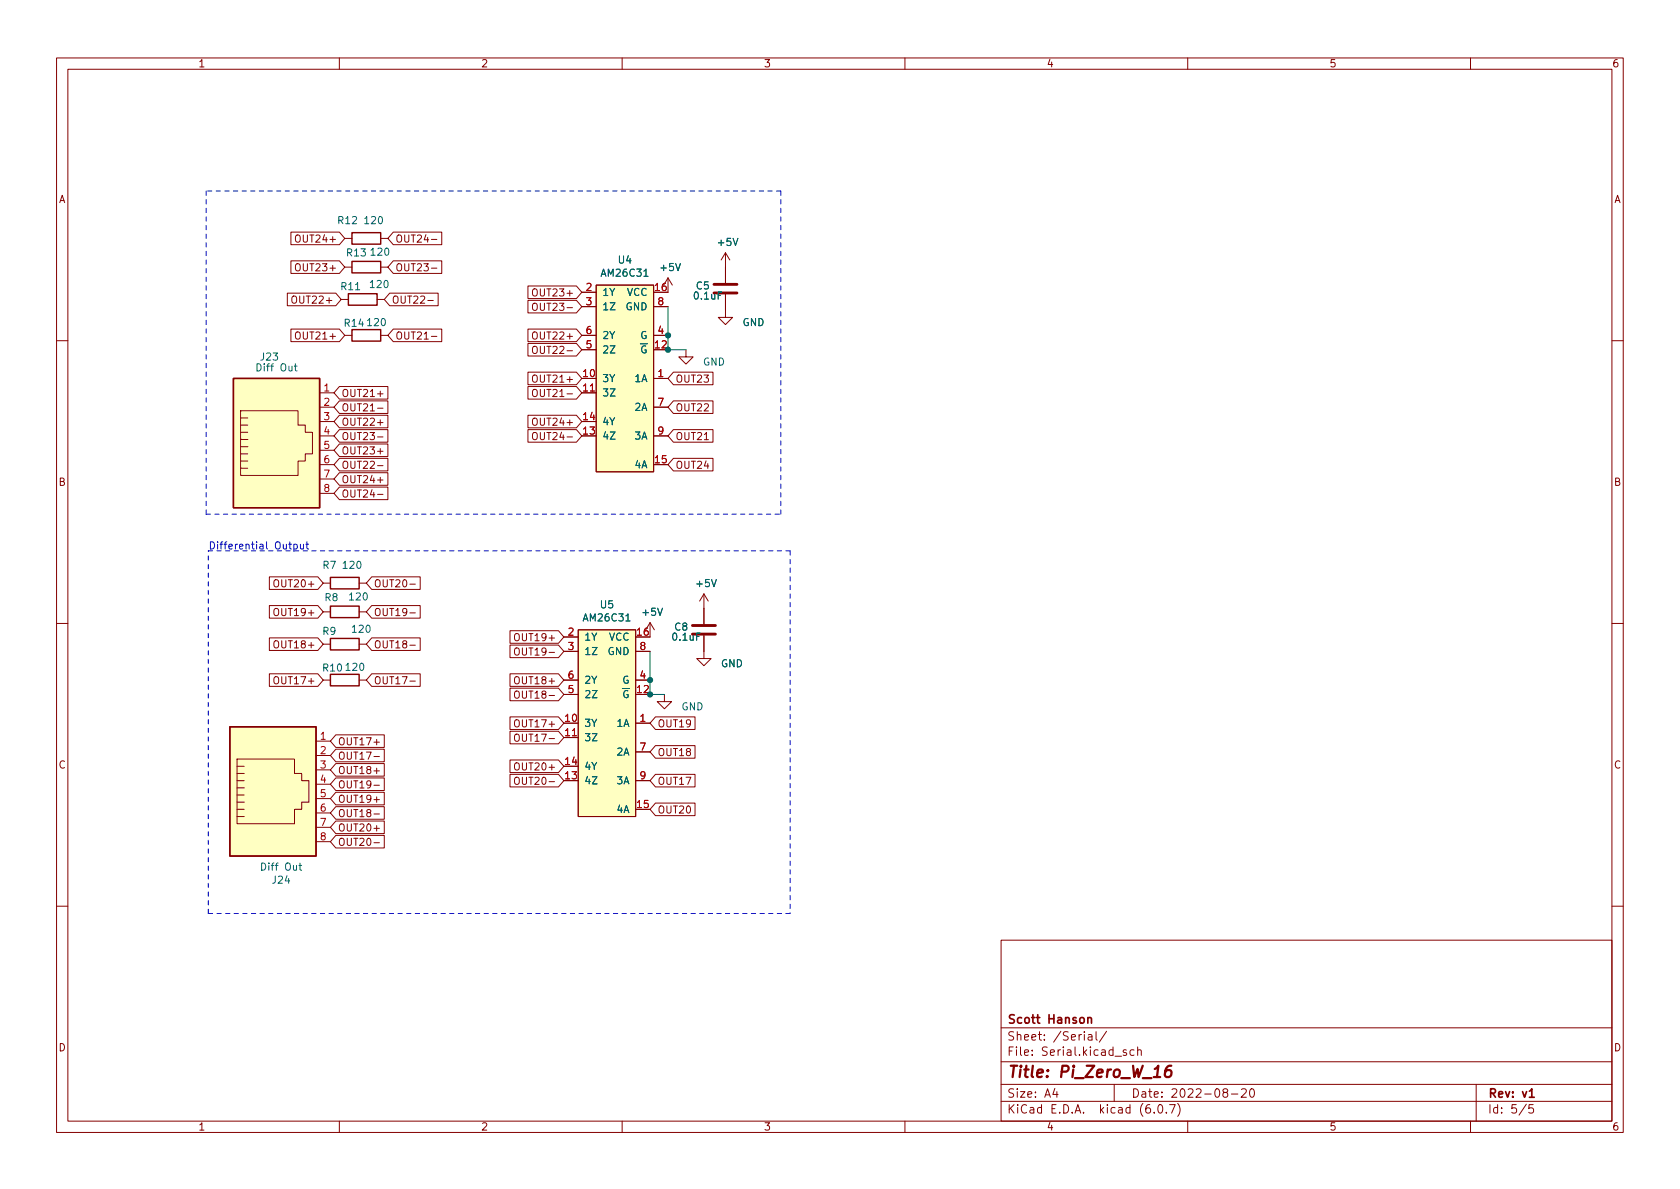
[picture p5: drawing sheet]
<svg xmlns="http://www.w3.org/2000/svg" width="297mm" height="210mm" viewBox="0 0 297 210" stroke-linecap="round" stroke-linejoin="round" font-family="sans-serif">
<g fill="none" stroke="#840000" stroke-width=".18">
<path d="M10 10.2h277v190.1h-277zM12 12.2h273v186.1h-273zM60 10.2v2M110 10.2v2M160 10.2v2M210 10.2v2M260 10.2v2M50.8 51.8h8.6l.9 1.2-.9 1.1h-8.6zM51.4 46.1h8.6l1 1.1-1 1.1h-8.6zM51.4 58.2h8.6l1 1.1-1 1.1h-8.6zM51.4 41h8.6l1 1.2-1 1.1h-8.6zM51.7 52.5l.2-.2a.43 .43 0 0 1 .5 .5v.4a.42 .42 0 0 1-.4 .4 .42 .42 0 0 1-.4-.4z"/>
<path d="M52.3 46.8l.2-.2a.43 .43 0 0 1 .6 .5v.4a.42 .42 0 0 1-.4 .4 .42 .42 0 0 1-.5-.4zM52.3 58.9l.2-.2a.43 .43 0 0 1 .6 .4v.4a.42 .42 0 0 1-.4 .5 .42 .42 0 0 1-.5-.5zM52.3 41.7l.2-.1a.43 .43 0 0 1 .6 .4v.4a.42 .42 0 0 1-.4 .4 .42 .42 0 0 1-.5-.4zM60.3 53h1.3M61 59.3h1.2M61 42.2h1.2M61 47.2h1.2M66.7 53h1.2M67.3 59.3h1.3M67.3 42.2h1.3M67.3 47.2h1.3M68.9 51.8h8.6v2.3h-8.6l-1-1.1z"/>
<path d="M69.5 58.2h8.6v2.2h-8.6l-.9-1.1zM69.5 41h8.6v2.3h-8.6l-.9-1.1zM69.5 46.1h8.6v2.2h-8.6l-.9-1.1zM75.6 53.1h1M76.3 59.5h.9M76.3 42.3h.9M76.3 47.4h.9M93.3 58.2h8.6l1 1.1-1 1.1h-8.6zM93.3 53.1h8.6l1 1.1-1 1.1h-8.6zM93.3 50.6h8.6l1 1.1-1 1.1h-8.6zM94.2 58.9l.2-.2a.43 .43 0 0 1 .6 .4v.4a.42 .42 0 0 1-.4 .5 .42 .42 0 0 1-.5-.5zM94.2 53.8l.2-.2a.43 .43 0 0 1 .6 .4v.5a.42 .42 0 0 1-.4 .4 .42 .42 0 0 1-.5-.4z"/>
<path d="M94.2 51.3l.2-.2a.43 .43 0 0 1 .6 .4v.4a.42 .42 0 0 1-.4 .5 .42 .42 0 0 1-.5-.5zM102.9 51.7h2.5M102.9 54.2h2.5M102.9 59.3h2.5M105.4 50.4h10.2v33h-10.2zM115.6 54.2h2.5M115.6 59.3h2.5M118.1 49.1l-.8 1.3M118.1 49.1v2.6M118.1 49.1l.8 1.3M128.3 52.1v4h1.2l-1.2 1.3-1.3-1.3h1.3M128.3 44.7v5.3"/>
<path d="M128.3 44.7l-.8 1.3M128.3 44.7l.7 1.3M10 60.2h2M42.5 73.9h1.3M42.5 75.2h1.3M42.5 76.4h1.3M42.5 77.7h1.3M42.5 79h1.3M42.5 72.6h10.2v2.6h1.3v1.2h1.2v3.9h-1.2v1.2h-1.3v2.6h-10.2zM56.5 69.5h2.6M56.5 72h2.6M56.5 77.1h2.6"/>
<path d="M56.5 74.5h2.6M56.5 79.6h2.6M60 70.9h8.6v2.2h-8.6l-.9-1.1zM60 73.4h8.6v2.3h-8.6l-.9-1.2zM60 68.4h8.6v2.2h-8.6l-.9-1.1zM60 78.5h8.6v2.2h-8.6l-.9-1.1zM60 76h8.6v2.2h-8.6l-.9-1.1zM66.8 72.2h.9M66.8 74.7h.9M66.8 69.6h.9M66.8 79.8h.9M66.8 77.3h.9"/>
<path d="M93.3 60.7h8.6l1 1.1-1 1.2h-8.6zM93.3 65.8h8.6l1 1.1-1 1.1h-8.6zM93.3 76h8.6l1 1.1-1 1.1h-8.6zM93.3 68.4h8.6l1 1.1-1 1.1h-8.6zM93.3 73.4h8.6l1 1.1-1 1.2h-8.6zM94.2 61.4l.2-.2a.43 .43 0 0 1 .6 .5v.4a.42 .42 0 0 1-.4 .4 .42 .42 0 0 1-.5-.4zM94.2 66.5l.2-.2a.43 .43 0 0 1 .6 .4v.5a.42 .42 0 0 1-.4 .4 .42 .42 0 0 1-.5-.4zM94.2 76.7l.2-.2a.43 .43 0 0 1 .6 .4v.4a.42 .42 0 0 1-.4 .5 .42 .42 0 0 1-.5-.5zM94.2 69l.2-.1a.43 .43 0 0 1 .6 .4v.4a.42 .42 0 0 1-.4 .4 .42 .42 0 0 1-.5-.4zM94.2 74.1l.2-.2a.43 .43 0 0 1 .6 .5v.4a.42 .42 0 0 1-.4 .4 .42 .42 0 0 1-.5-.4zM102.9 69.5h2.5M102.9 61.8h2.5"/>
<path d="M115.6 66.9h2.5M115.6 72h2.5M115.6 77.1h2.5M119.1 76h7v2.2h-7l-1-1.1zM119.1 70.9h7v2.2h-7l-1-1.1zM119.1 65.8h7v2.2h-7l-1-1.1zM121.3 61.8v1.3h1.3l-1.3 1.3-1.3-1.3h1.3M285 60.2h2M42.5 80.3h1.3M42.5 81.5h1.3M42.5 82.8h1.3M56.5 82.2h2.6"/>
<path d="M56.5 84.7h2.6M56.5 87.2h2.6M60 86.1h8.6v2.3h-8.6l-.9-1.2zM60 81.1h8.6v2.2h-8.6l-.9-1.1zM60 83.6h8.6v2.2h-8.6l-.9-1.1zM66.8 87.4h.9M66.8 82.3h.9M66.8 84.9h.9M119.1 81.1h7v2.2h-7l-1-1.1zM10 110.2h2M47.6 112.8h8.6l.9 1.1-.9 1.1h-8.6zM47.6 102h8.6l.9 1.1-.9 1.1h-8.6z"/>
<path d="M47.6 107.1h8.6l.9 1.1-.9 1.1h-8.6zM47.6 119.2h8.6l.9 1.1-.9 1.1h-8.6zM48.5 113.5l.2-.2a.43 .43 0 0 1 .6 .4v.5a.42 .42 0 0 1-.5 .4 .42 .42 0 0 1-.4-.4zM48.5 102.7l.2-.2a.43 .43 0 0 1 .6 .4v.5a.42 .42 0 0 1-.5 .4 .42 .42 0 0 1-.4-.4zM48.5 107.8l.2-.2a.43 .43 0 0 1 .6 .4v.4a.42 .42 0 0 1-.5 .5 .42 .42 0 0 1-.4-.5zM48.5 119.8l.2-.1a.43 .43 0 0 1 .6 .4v.4a.42 .42 0 0 1-.5 .4 .42 .42 0 0 1-.4-.4zM57.1 113.9h1.3M57.1 108.2h1.3M57.1 103.1h1.3M63.5 113.9h1.3M63.5 108.2h1.3M63.5 103.1h1.3"/>
<path d="M65.7 119.2h8.6v2.2h-8.6l-.9-1.1zM65.7 112.8h8.6v2.2h-8.6l-.9-1.1zM65.7 102h8.6v2.2h-8.6l-.9-1.1zM65.7 107.1h8.6v2.2h-8.6l-.9-1.1zM72.5 114.1h.9M72.5 103.3h.9M72.5 108.4h.9M90.2 114.1h8.5l1 1.1-1 1.1h-8.5zM90.2 111.5h8.5l1 1.1-1 1.2h-8.5zM90.2 119.2h8.5l1 1.1-1 1.1h-8.5zM91 114.8l.3-.2a.43 .43 0 0 1 .5 .4v.4a.42 .42 0 0 1-.4 .5 .42 .42 0 0 1-.4-.5zM91 112.2l.3-.2a.43 .43 0 0 1 .5 .5v.4a.42 .42 0 0 1-.4 .4 .42 .42 0 0 1-.4-.4z"/>
<path d="M91 119.8l.3-.1a.43 .43 0 0 1 .5 .4v.4a.42 .42 0 0 1-.4 .4 .42 .42 0 0 1-.4-.4zM99.7 112.6h2.5M99.7 115.2h2.5M102.2 111.4h10.2v33h-10.2zM112.4 115.2h2.5M114.9 110.1l-.7 1.3M114.9 110.1v2.5M114.9 110.1l.8 1.3M124.5 112.4v4.1h1.2l-1.2 1.2-1.3-1.2h1.3M124.5 105v5.4M124.5 105l-.8 1.3M124.5 105l.7 1.3"/>
<path d="M285 110.2h2M41.9 135.5h1.3M41.9 136.8h1.3M41.9 138h1.3M41.9 139.3h1.3M41.9 134.2h10.2v2.6h1.2v1.2h1.3v3.9h-1.3v1.2h-1.2v2.6h-10.2zM55.9 131.1h2.5M55.9 133.6h2.5M55.9 136.1h2.5M55.9 138.7h2.5M57.1 120.3h1.3M59.4 129.9h8.5v2.3h-8.5l-1-1.1z"/>
<path d="M59.4 137.6h8.5v2.2h-8.5l-1-1.1zM59.4 135h8.5v2.2h-8.5l-1-1.1zM59.4 132.5h8.5v2.2h-8.5l-1-1.1zM63.5 120.3h1.3M66.1 131.2h1M66.1 138.9h1M66.1 136.3h1M66.1 133.8h1M72.5 120.4h.9M90.2 134.4h8.5l1 1.1-1 1.1h-8.5zM90.2 136.9h8.5l1 1.1-1 1.2h-8.5zM90.2 129.3h8.5l1 1.1-1 1.1h-8.5z"/>
<path d="M90.2 126.8h8.5l1 1.1-1 1.1h-8.5zM90.2 121.7h8.5l1 1.1-1 1.1h-8.5zM91 135.1l.3-.2a.43 .43 0 0 1 .5 .4v.4a.42 .42 0 0 1-.4 .5 .42 .42 0 0 1-.4-.5zM91 137.6l.3-.2a.43 .43 0 0 1 .5 .5v.4a.42 .42 0 0 1-.4 .4 .42 .42 0 0 1-.4-.4zM91 130l.3-.2a.43 .43 0 0 1 .5 .4v.5a.42 .42 0 0 1-.4 .4 .42 .42 0 0 1-.4-.4zM91 127.5l.3-.2a.43 .43 0 0 1 .5 .4v.4a.42 .42 0 0 1-.4 .5 .42 .42 0 0 1-.4-.5zM91 122.4l.3-.2a.43 .43 0 0 1 .5 .4v.4a.42 .42 0 0 1-.4 .5 .42 .42 0 0 1-.4-.5zM99.7 130.4h2.5M99.7 120.3h2.5M99.7 122.8h2.5M112.4 127.9h2.5M112.4 120.3h2.5"/>
<path d="M112.4 133h2.5M112.4 138h2.5M115.9 136.9h7v2.3h-7l-1-1.2zM115.9 131.9h7v2.2h-7l-1-1.1zM115.9 126.8h7v2.2h-7l-1-1.1zM117.5 122.8v1.3h1.2l-1.2 1.2-1.3-1.2h1.3M41.9 140.6h1.3M41.9 141.9h1.3M41.9 143.1h1.3M41.9 144.4h1.3M55.9 141.2h2.5M55.9 143.8h2.5"/>
<path d="M55.9 146.3h2.5M55.9 148.8h2.5M59.4 142.6h8.5v2.3h-8.5l-1-1.1zM59.4 140.1h8.5v2.2h-8.5l-1-1.1zM59.4 147.7h8.5v2.2h-8.5l-1-1.1zM59.4 145.2h8.5v2.2h-8.5l-1-1.1zM66.1 143.9h1M66.1 141.4h1M66.1 149h1M66.1 146.5h1M115.9 142h7v2.2h-7l-1-1.1zM10 160.2h2"/>
<path d="M177 166.3h108v32h-108zM285 160.2h2M60 198.3v2M110 198.3v2M160 198.3v2M177 194.8h108M177 191.8h108M177 187.8h108M177 181.8h108M186.5 192.5l-.4 1h1M186.9 193v1M192.4 183h.6l.1 .9"/>
<path d="M193.1 183.3l-.5 .1a.29 .29 0 0 0-.2 .2 .29 .29 0 0 0 .2 .3h.5M193.8 182.4v1.3l.2 .2M195.6 182.4l-1.2 1.9M197 191.8v3M199.1 185.7l-.3-.1-.2 .2v.3l.5 .1v.4h-.5M200.5 185.7l-.4-.1-.3 .3v.4l.1 .3h.6M201.1 185.8l.3-.2 .3 .1 .1 .9M201.1 185.1v1.5M204.1 196.7v.1M204.9 195.4l.2-.1a.81 .81 0 0 1 .6 .7 .81 .81 0 0 1-.3 .8h-.2a.81 .81 0 0 1-.6-.6 .81 .81 0 0 1 .3-.8zM206.2 196.7v.1M206.8 195.3h1l-.7 1.5"/>
<path d="M208.2 195.1a1.72 1.72 0 0 1 0 2.3M210 198.3v2M216.5 193.2l-.3-.3 .1-.2 .2-.2 .4 .1 .2 .2-.1 .2-.6 .2-.2 .3 .1 .4 .2 .1h.4l.2-.3-.1-.4-.2-.1M217.7 193.5h1.2M219.5 192.7l.6-.2 .2 .2 .1 .3-1 1h1M221.1 192.7l.2-.2a.81 .81 0 0 1 .6 .7 .81 .81 0 0 1-.3 .8h-.2a.81 .81 0 0 1-.3-1.3zM260 198.3v2M261 191.8v6.5M269.9 195.3l-1.3 1.9M271.1 195.3h-.7l-.1 .7 .2-.1 .5 .1 .2 .2-.1 .5-.2 .1-.6-.1"/>
</g>
<path d="M192.3 179.9v1M192.3 180.1l.3-.2 .3 .1 .1 .9M270.4 193l.4-.5v1.5M270.4 194h.9" fill="none" stroke="#840000" stroke-width=".3"/>
<path d="M207.1 188.5a.91 .91 0 0 0-1.1 .8l-.1 .8 .2 .3a.66 .66 0 0 0 1-.3v-.5l-.1-.3a.66 .66 0 0 0-1 .3" fill="none" stroke="#840000" stroke-width=".4"/>
<g fill="#ffffc2" stroke="#ffffc2" stroke-width=".18">
<path d="M105.4 50.4h10.2v33h-10.2z"/>
<path d="M102.2 111.4h10.2v33h-10.2z"/>
<path d="M41.3 66.9h15.2v22.9h-15.2z"/>
<path d="M40.6 128.5h15.3v22.9h-15.3z"/>
</g>
<path d="M126.2 51.8h4.1M126.2 50.3h4.1M122.4 112.1h4.1M122.4 110.6h4.1" fill="none" stroke="#840000" stroke-width=".51"/>
<path d="M61.6 51.9h5.1v2.1h-5.1zM62.2 58.3h5.1v2h-5.1zM62.2 41.1h5.1v2.1h-5.1zM62.2 46.2h5.1v2.1h-5.1zM41.3 66.9h15.2v22.9h-15.2zM58.4 112.9h5.1v2h-5.1zM58.4 107.2h5.1v2h-5.1zM58.4 102.1h5.1v2h-5.1zM58.4 119.2h5.1v2.1h-5.1zM40.6 128.5h15.3v22.9h-15.3z" fill="none" stroke="#840000" stroke-width=".25"/>
<path d="M52 64.7h.5M52.2 64.3v1.1l.3 .2M52.9 153h.4M53 152.6v1.1l.3 .2" fill="none" stroke="#006464" stroke-width=".18"/>
<path d="M52 96.3l.3-.1 .3 .3-.2 .5h-.4M52 96.2v1.3M53.1 96.2l.1 .8 .3 .1 .2-.1M53.7 96.2v.9M54.1 96.2h.5M54.3 95.8v1.1l.3 .2" fill="none" stroke="#0000c2" stroke-width=".18"/>
<path d="M36.4 33.8v57.1M138 33.8h-101.6M36.4 90.9h101.6M36.8 97.4h102.9M138 90.9v-57.1M139.7 97.4v64.1M36.8 161.5v-64.1M139.7 161.5h-102.9" fill="none" stroke="#0000c2" stroke-width=".18" stroke-dasharray=".8 .8"/>
<path d="M118.1 54.2v7.6h3.2M114.9 115.2v7.6h2.6" fill="none" stroke="#009600" stroke-width=".18"/>
<g fill="#009600" stroke="#009600" stroke-width=".18">
<circle cx="114.9" cy="120.3" r=".46"/>
<circle cx="114.9" cy="122.8" r=".46"/>
<circle cx="118.1" cy="61.8" r=".46"/>
<circle cx="118.1" cy="59.3" r=".46"/>
</g>
<text font-size="2.8" fill="#840000" x="178" y="190.6">Title: Pi_Zero_W_16</text>
<g font-size="2.1" fill="#840000">
<text x="178" y="184">Sheet: /Serial/</text>
<text x="178" y="181">Scott Hanson</text>
<text x="178" y="186.7">File: Serial.kicad_sch</text>
<text x="178" y="196.9">KiCad E.D.A. kicad (6.0.7)</text>
<text x="178" y="194.1">Size: A4</text>
<text x="200" y="194.1">Date: 2022-08-20</text>
<text x="263" y="194.1">Rev: v1</text>
<text x="263" y="196.9">Id: 5/5</text>
</g>
<g font-size="1.8" fill="#840000">
<text x="35" y="11.9">1</text>
<text x="85" y="11.9">2</text>
<text x="135" y="11.9">3</text>
<text x="185" y="11.9">4</text>
<text x="235" y="11.9">5</text>
<text x="285" y="11.9">6</text>
<text x="10.3" y="35.9">A</text>
<text x="285.3" y="35.9">A</text>
<text x="53" y="48">OUT23+</text>
<text x="53" y="42.9">OUT24+</text>
<text x="69.8" y="42.9">OUT24-</text>
<text x="69.8" y="48">OUT23-</text>
<text x="52.3" y="53.7">OUT22+</text>
<text x="69.2" y="53.7">OUT22-</text>
<text x="94.9" y="52.4">OUT23+</text>
<text x="95.3" y="54.9">OUT23-</text>
<text x="53" y="60">OUT21+</text>
<text x="69.8" y="60">OUT21-</text>
<text x="94.9" y="60">OUT22+</text>
<text x="95.3" y="62.6">OUT22-</text>
<text x="60.3" y="70.2">OUT21+</text>
<text x="94.9" y="67.6">OUT21+</text>
<text x="95.3" y="70.2">OUT21-</text>
<text x="119.4" y="67.6">OUT23</text>
<text x="60.3" y="72.7">OUT21-</text>
<text x="60.3" y="75.3">OUT22+</text>
<text x="60.3" y="77.8">OUT23-</text>
<text x="94.9" y="75.3">OUT24+</text>
<text x="95.3" y="77.8">OUT24-</text>
<text x="119.4" y="77.8">OUT21</text>
<text x="119.4" y="72.7">OUT22</text>
<text x="60.3" y="80.3">OUT23+</text>
<text x="60.3" y="82.9">OUT22-</text>
<text x="119.4" y="82.9">OUT24</text>
<text x="10.3" y="85.9">B</text>
<text x="60.3" y="88">OUT24-</text>
<text x="60.3" y="85.4">OUT24+</text>
<text x="285.3" y="85.9">B</text>
<text x="49.1" y="103.8">OUT20+</text>
<text x="66" y="103.8">OUT20-</text>
<text x="49.1" y="108.9">OUT19+</text>
<text x="66" y="108.9">OUT19-</text>
<text x="91.7" y="113.4">OUT19+</text>
<text x="49.1" y="114.6">OUT18+</text>
<text x="66" y="114.6">OUT18-</text>
<text x="92.1" y="115.9">OUT19-</text>
<text x="49.1" y="121">OUT17+</text>
<text x="66" y="121">OUT17-</text>
<text x="91.7" y="121">OUT18+</text>
<text x="92.1" y="123.5">OUT18-</text>
<text x="59.7" y="131.8">OUT17+</text>
<text x="91.7" y="128.6">OUT17+</text>
<text x="92.1" y="131.1">OUT17-</text>
<text x="116.2" y="128.6">OUT19</text>
<text x="10.3" y="135.9">C</text>
<text x="59.7" y="136.9">OUT18+</text>
<text x="59.7" y="134.3">OUT17-</text>
<text x="91.7" y="136.2">OUT20+</text>
<text x="116.2" y="133.7">OUT18</text>
<text x="285.3" y="135.9">C</text>
<text x="59.7" y="141.9">OUT19+</text>
<text x="59.7" y="139.4">OUT19-</text>
<text x="92.1" y="138.8">OUT20-</text>
<text x="116.2" y="138.8">OUT17</text>
<text x="116.2" y="143.8">OUT20</text>
<text x="59.7" y="144.5">OUT18-</text>
<text x="59.7" y="149.6">OUT20-</text>
<text x="59.7" y="147">OUT20+</text>
<text x="10.3" y="185.9">D</text>
<text x="285.3" y="185.9">D</text>
<text x="35" y="199.9">1</text>
<text x="85" y="199.9">2</text>
<text x="135" y="199.9">3</text>
<text x="185" y="199.9">4</text>
<text x="235" y="199.9">5</text>
<text x="285" y="199.9">6</text>
</g>
<g font-size="1.8" fill="#006464">
<text x="59.8" y="39.6">R12</text>
<text x="64.6" y="39.6">120</text>
<text x="61.4" y="45.3">R13</text>
<text x="65.7" y="45.2">120</text>
<text x="109.4" y="46.6">U4</text>
<text x="116.9" y="47.9">+5V</text>
<text x="127.1" y="43.5">+5V</text>
<text x="60.4" y="51.3">R11</text>
<text x="65.6" y="50.9">120</text>
<text x="106.4" y="52.3">1Y</text>
<text x="106.5" y="48.9">AM26C31</text>
<text x="110.8" y="52.3">VCC</text>
<text x="122.8" y="53">0.1uF</text>
<text x="123.1" y="51.2">C5</text>
<text x="61" y="57.8">R14</text>
<text x="65.1" y="57.7">120</text>
<text x="106.4" y="54.9">1Z</text>
<text x="106.4" y="59.9">2Y</text>
<text x="110.6" y="54.9">GND</text>
<text x="113.2" y="59.9">G</text>
<text x="131.3" y="57.7">GND</text>
<text x="45.7" y="65.7">Diff Out</text>
<text x="46.1" y="63.7">J23</text>
<text x="106.4" y="62.5">2Z</text>
<text x="111.8" y="62.5">~{G}</text>
<text x="124.3" y="64.6">GND</text>
<text x="106.4" y="67.6">3Y</text>
<text x="106.4" y="70.1">3Z</text>
<text x="112.3" y="67.6">1A</text>
<text x="106.4" y="77.7">4Z</text>
<text x="106.4" y="75.2">4Y</text>
<text x="112.3" y="72.6">2A</text>
<text x="112.3" y="77.7">3A</text>
<text x="112.3" y="82.8">4A</text>
<text x="57.1" y="100.6">R7</text>
<text x="60.8" y="100.6">120</text>
<text x="57.5" y="106.3">R8</text>
<text x="61.9" y="106.2">120</text>
<text x="106.2" y="107.6">U5</text>
<text x="123.2" y="103.8">+5V</text>
<text x="57.1" y="112.3">R9</text>
<text x="62.4" y="111.9">120</text>
<text x="103.3" y="113.3">1Y</text>
<text x="103.3" y="109.9">AM26C31</text>
<text x="107.6" y="113.3">VCC</text>
<text x="113.7" y="108.9">+5V</text>
<text x="119" y="113.3">0.1uF</text>
<text x="119.3" y="111.5">C8</text>
<text x="57.2" y="118.7">R10</text>
<text x="61.3" y="118.6">120</text>
<text x="103.3" y="115.8">1Z</text>
<text x="107.4" y="115.8">GND</text>
<text x="127.4" y="118">GND</text>
<text x="103.3" y="123.4">2Z</text>
<text x="103.3" y="120.9">2Y</text>
<text x="108.6" y="123.4">~{G}</text>
<text x="110" y="120.9">G</text>
<text x="120.5" y="125.6">GND</text>
<text x="103.3" y="128.5">3Y</text>
<text x="103.3" y="131.1">3Z</text>
<text x="109.1" y="128.5">1A</text>
<text x="103.3" y="136.1">4Y</text>
<text x="109.1" y="133.6">2A</text>
<text x="103.3" y="138.7">4Z</text>
<text x="109.1" y="143.8">4A</text>
<text x="109.1" y="138.7">3A</text>
<text x="46.5" y="153.9">Diff Out</text>
<text x="48.2" y="156.3">J24</text>
</g>
<g font-size="1.8" fill="#a90000">
<text x="103.6" y="51.4">2</text>
<text x="103.6" y="54">3</text>
<text x="115.9" y="51.4">16</text>
<text x="116.3" y="54">8</text>
<text x="103.6" y="59">6</text>
<text x="116.3" y="59">4</text>
<text x="103.6" y="61.6">5</text>
<text x="115.9" y="61.6">12</text>
<text x="57.3" y="69.2">1</text>
<text x="57.3" y="71.7">2</text>
<text x="103.2" y="66.7">10</text>
<text x="103.2" y="69.2">11</text>
<text x="116.3" y="66.7">1</text>
<text x="116.3" y="71.7">7</text>
<text x="57.3" y="74.3">3</text>
<text x="57.3" y="76.8">4</text>
<text x="103.2" y="76.8">13</text>
<text x="103.2" y="74.3">14</text>
<text x="116.3" y="76.8">9</text>
<text x="57.3" y="79.4">5</text>
<text x="57.3" y="81.9">6</text>
<text x="115.9" y="81.9">15</text>
<text x="57.3" y="84.4">7</text>
<text x="57.3" y="87">8</text>
<text x="100.5" y="112.4">2</text>
<text x="112.7" y="112.4">16</text>
<text x="100.5" y="114.9">3</text>
<text x="113.2" y="114.9">8</text>
<text x="100.5" y="122.5">5</text>
<text x="100.5" y="120">6</text>
<text x="112.7" y="122.5">12</text>
<text x="113.2" y="120">4</text>
<text x="56.7" y="130.8">1</text>
<text x="100" y="127.6">10</text>
<text x="100" y="130.2">11</text>
<text x="113.2" y="127.6">1</text>
<text x="56.7" y="133.3">2</text>
<text x="56.7" y="135.9">3</text>
<text x="100" y="137.8">13</text>
<text x="100" y="135.2">14</text>
<text x="113.2" y="132.7">7</text>
<text x="113.2" y="137.8">9</text>
<text x="56.7" y="138.4">4</text>
<text x="56.7" y="141">5</text>
<text x="56.7" y="143.5">6</text>
<text x="112.7" y="142.9">15</text>
<text x="56.7" y="146">7</text>
<text x="56.7" y="148.6">8</text>
</g>
<text font-size="1.8" fill="#0000c2" x="36.8" y="97.1">Differential Output</text>
</svg>
